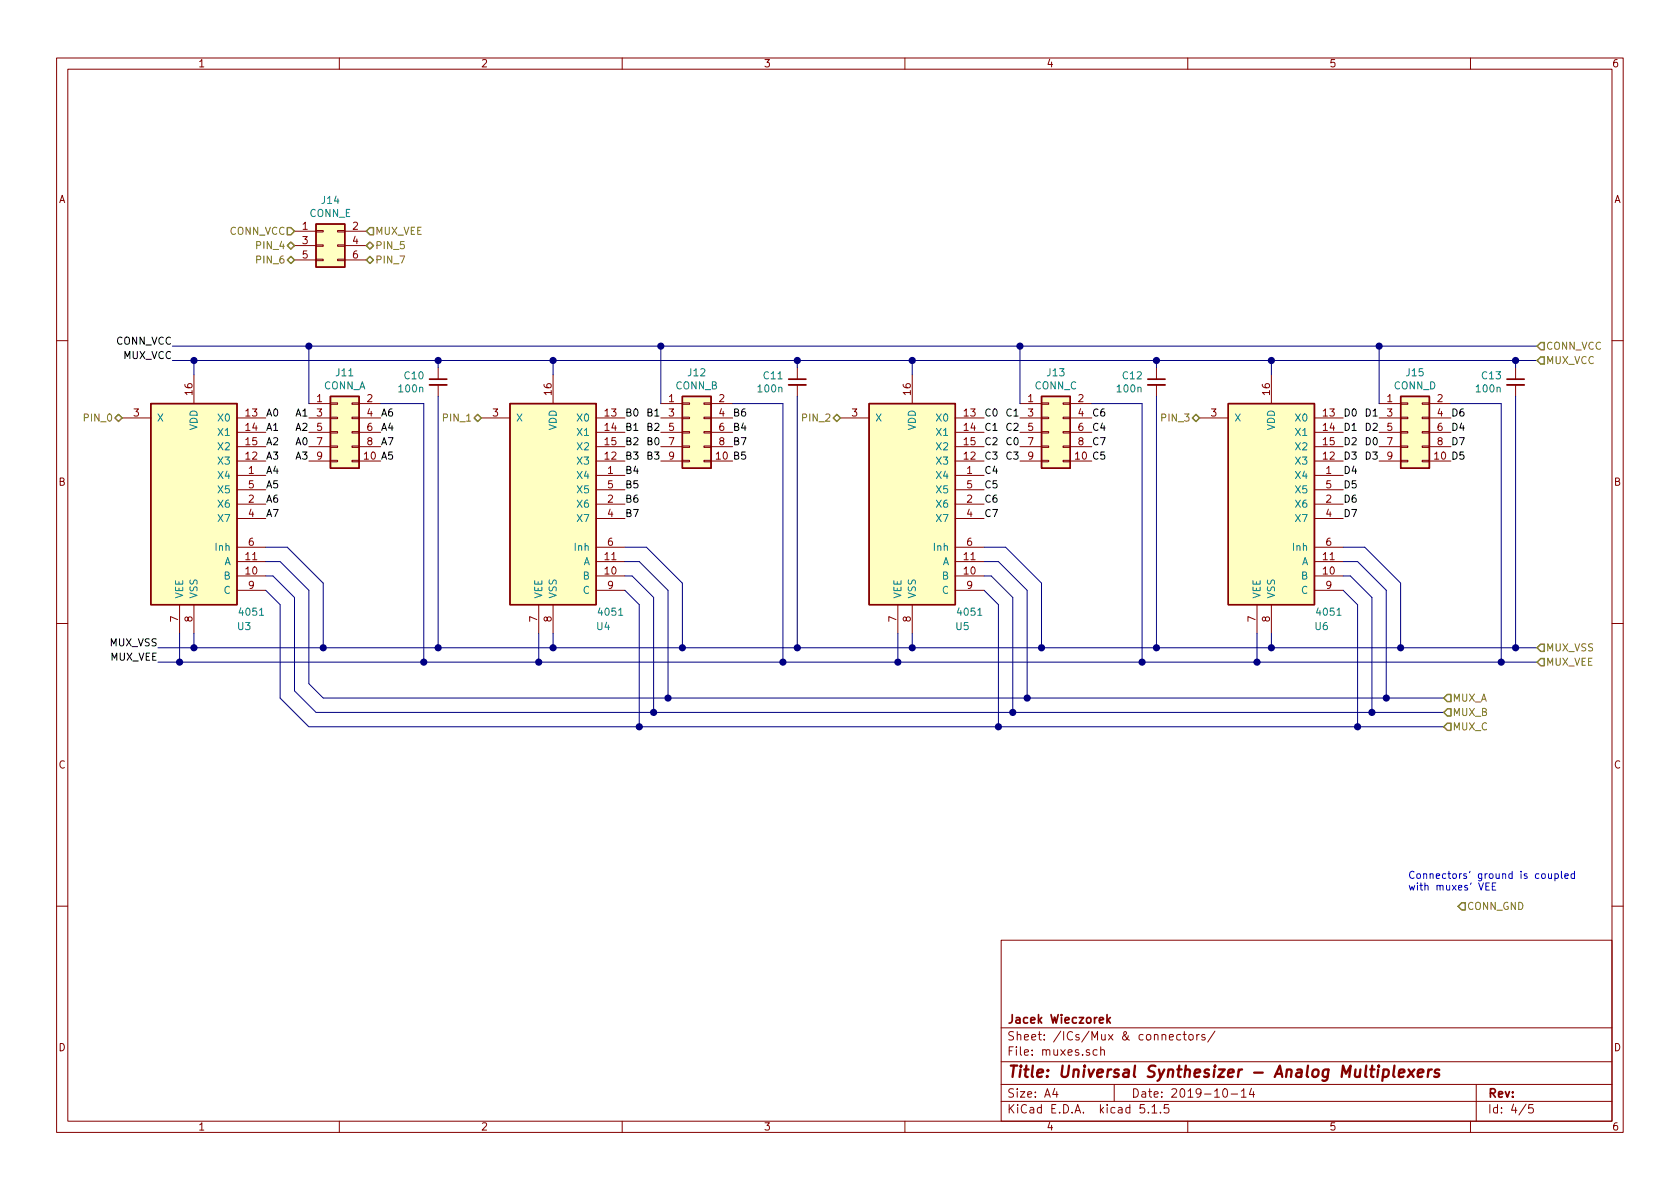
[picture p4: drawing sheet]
<svg xmlns="http://www.w3.org/2000/svg" width="297mm" height="210mm" viewBox="0 0 297 210" stroke-linecap="round" stroke-linejoin="round" font-family="sans-serif">
<g fill="none" stroke="#840000" stroke-width=".18">
<path d="M10 10.3h277v189.9h-277zM12 12.2h273v186.1h-273zM60 10.3v1.9M110 10.3v1.9M160 10.3v1.9M210 10.3v1.9M260 10.3v1.9M52.1 40.9h3.8M52.1 43.4h3.8M52.1 46h3.8M55.9 45.8h1.2v.3h-1.2zM55.9 40.8h1.2v.2h-1.2z"/>
<path d="M55.9 43.3h1.2v.3h-1.2zM59.7 45.8h1.3v.3h-1.3zM59.7 40.8h1.3v.2h-1.3zM59.7 43.3h1.3v.3h-1.3zM61 40.9h3.8M61 43.4h3.8M61 46h3.8M10 60.2h2M21.6 73.9h5.1M34.3 66.3v5.1M41.9 73.9h5.1M41.9 76.4h5.1"/>
<path d="M41.9 79h5.1M54.6 71.4h3.8M54.6 73.9h3.8M54.6 76.4h3.8M54.6 79h3.8M58.4 78.9h1.3v.2h-1.3zM58.4 73.8h1.3v.2h-1.3zM58.4 71.2h1.3v.3h-1.3zM58.4 76.3h1.3v.3h-1.3zM62.2 78.9h1.3v.2h-1.3zM62.2 73.8h1.3v.2h-1.3zM62.2 71.2h1.3v.3h-1.3z"/>
<path d="M62.2 76.3h1.3v.3h-1.3zM63.5 71.4h3.8M63.5 73.9h3.8M63.5 76.4h3.8M63.5 79h3.8M77.5 65v2.1M77.5 68.1v2M85.1 73.9h5.1M97.8 66.3v5.1M105.4 73.9h5.1M105.4 76.4h5.1M105.4 79h5.1"/>
<path d="M116.8 71.4h3.8M116.8 73.9h3.8M116.8 76.4h3.8M116.8 79h3.8M120.6 78.9h1.3v.2h-1.3zM120.6 73.8h1.3v.2h-1.3zM120.6 71.2h1.3v.3h-1.3zM120.6 76.3h1.3v.3h-1.3zM124.5 78.9h1.2v.2h-1.2zM124.5 73.8h1.2v.2h-1.2zM124.5 71.2h1.2v.3h-1.2zM124.5 76.3h1.2v.3h-1.2z"/>
<path d="M125.7 71.4h3.8M125.7 73.9h3.8M125.7 76.4h3.8M125.7 79h3.8M141 65v2.1M141 68.1v2M148.6 73.9h5.1M161.3 66.3v5.1M168.9 73.9h5.1M168.9 76.4h5.1M168.9 79h5.1M180.3 71.4h3.8"/>
<path d="M180.3 73.9h3.8M180.3 76.4h3.8M180.3 79h3.8M184.1 78.9h1.3v.2h-1.3zM184.1 73.8h1.3v.2h-1.3zM184.1 71.2h1.3v.3h-1.3zM184.1 76.3h1.3v.3h-1.3zM188 78.9h1.2v.2h-1.2zM188 73.8h1.2v.2h-1.2zM188 71.2h1.2v.3h-1.2zM188 76.3h1.2v.3h-1.2zM189.2 71.4h3.8"/>
<path d="M189.2 73.9h3.8M189.2 76.4h3.8M189.2 79h3.8M204.5 65v2.1M204.5 68.1v2M212.1 73.9h5.1M224.8 66.3v5.1M232.4 73.9h5.1M232.4 76.4h5.1M232.4 79h5.1M243.8 71.4h3.8M243.8 73.9h3.8"/>
<path d="M243.8 76.4h3.8M243.8 79h3.8M247.6 78.9h1.3v.2h-1.3zM247.6 73.8h1.3v.2h-1.3zM247.6 71.2h1.3v.3h-1.3zM247.6 76.3h1.3v.3h-1.3zM251.5 78.9h1.2v.2h-1.2zM251.5 73.8h1.2v.2h-1.2zM251.5 71.2h1.2v.3h-1.2zM251.5 76.3h1.2v.3h-1.2zM252.7 71.4h3.8M252.7 73.9h3.8"/>
<path d="M252.7 76.4h3.8M252.7 79h3.8M268 65v2.1M268 68.1v2M285 60.2h2M41.9 81.5h5.1M41.9 84.1h5.1M41.9 99.3h5.1M41.9 89.1h5.1M41.9 91.7h5.1M41.9 86.6h5.1M41.9 96.8h5.1"/>
<path d="M54.6 81.5h3.8M58.4 81.4h1.3v.3h-1.3zM62.2 81.4h1.3v.3h-1.3zM63.5 81.5h3.8M105.4 81.5h5.1M105.4 84.1h5.1M105.4 99.3h5.1M105.4 89.1h5.1M105.4 91.7h5.1M105.4 86.6h5.1M105.4 96.8h5.1M116.8 81.5h3.8"/>
<path d="M120.6 81.4h1.3v.3h-1.3zM124.5 81.4h1.2v.3h-1.2zM125.7 81.5h3.8M168.9 81.5h5.1M168.9 84.1h5.1M168.9 99.3h5.1M168.9 89.1h5.1M168.9 91.7h5.1M168.9 86.6h5.1M168.9 96.8h5.1M180.3 81.5h3.8M184.1 81.4h1.3v.3h-1.3z"/>
<path d="M188 81.4h1.2v.3h-1.2zM189.2 81.5h3.8M232.4 81.5h5.1M232.4 84.1h5.1M232.4 99.3h5.1M232.4 89.1h5.1M232.4 91.7h5.1M232.4 86.6h5.1M232.4 96.8h5.1M243.8 81.5h3.8M247.6 81.4h1.3v.3h-1.3zM251.5 81.4h1.2v.3h-1.2z"/>
<path d="M252.7 81.5h3.8M10 110.3h2M31.7 106.9v5.1M34.3 106.9v5.1M41.9 101.8h5.1M41.9 104.4h5.1M95.2 106.9v5.1M97.8 106.9v5.1M105.4 101.8h5.1M105.4 104.4h5.1M158.7 106.9v5.1M161.3 106.9v5.1"/>
<path d="M168.9 101.8h5.1M168.9 104.4h5.1M222.2 106.9v5.1M224.8 106.9v5.1M232.4 101.8h5.1M232.4 104.4h5.1M285 110.3h2M10 160.2h2M177 166.3h108v32h-108zM285 160.2h2M60 198.3v1.9M110 198.3v1.9"/>
<path d="M160 198.3v1.9M177 194.8h108M177 191.8h108M177 187.8h108M177 181.8h108M186.5 192.5l-.4 1h1M186.8 193v1M194 185.7l-.5-.1-.2 .3v.6l.2 .1 .5-.1M194.6 185.7h.1a.37 .37 0 0 1 .6 .1v.8M194.6 185.1v1.5M197 191.8v3M202.3 195.3h-.7l-.1 .7 .3-.1 .5 .1 .1 .2-.1 .5-.2 .1-.6-.1"/>
<path d="M203 196.7v.1M203.7 195.8l.4-.5v1.5M203.7 196.8h.8M205.2 196.7v.1M206.6 195.3h-.7l-.1 .7 .2-.1 .6 .1 .1 .2-.1 .5-.2 .1-.6-.1M206.8 183.4l.7-.1-.1-.3-.4-.1-.2 .2v.7h.6M208.8 183l-.5-.1-.2 .3v.6l.2 .1 .5-.1M209.2 182.9h.6M209.4 182.4v1.3l.4 .2M210 198.3v1.9M210.3 183.1l.2-.2 .4 .2v.7l-.2 .1-.4-.1zM211.6 182.9v1"/>
<path d="M212 182.9l-.4 .3M213 183l-.3-.1-.2 .2v.3l.5 .1v.3h-.5M214.8 182.3l-1.3 2M216.3 192.7l.4-.2a.94 .94 0 0 1 0 1.5 .79 .79 0 0 1-.4-1.3zM217.7 193.5h1.1M219.5 193l.4-.5v1.5M219.5 194h.8M221.3 192.5l-.4 1h.9M221.6 193v1M260 198.3v1.9M261 191.8v6.5M269.8 195.2l-1.2 2"/>
<path d="M271 195.3h-.7v.7l.2-.1 .5 .1 .1 .2-.1 .5-.2 .1-.5-.1"/>
</g>
<path d="M244.6 189.2h.8l.2 .3-.1 .6a.66 .66 0 0 1-1 .2M244.7 189.1l-.3 2M246.6 188.4l-.3 1.8 .3 .2M247.3 189.8l1-.2v-.4h-.8l-.2 1 .2 .2 .6-.1M249 189.1l.9 1.3M250.1 189.1l-1.2 1.3M250.7 189.8l1-.2-.1-.4-.5-.1-.4 .3v.9l.2 .1 .6-.1M252.6 189.1l-.2 1.3M253.2 189.1a.55 .55 0 0 0-.7 .4M254.5 189.2a.52 .52 0 0 0-.8 .3l.2 .3 .5 .1 .1 .3-.4 .2-.5-.1" fill="none" stroke="#840000" stroke-width=".41"/>
<path d="M75.9 67.1h3.1M139.4 67.1h3.1M202.9 67.1h3.1M266.4 67.1h3.1M195.7 179.4v1.5M196.3 179.9l-.6 .6M195.9 180.4l.4 .5" fill="none" stroke="#840000" stroke-width=".3"/>
<g fill="#ffffc2" stroke="#ffffc2" stroke-width=".18">
<path d="M58.4 70.1h5.1v12.7h-5.1z"/>
<path d="M55.9 39.6h5.1v7.6h-5.1z"/>
<path d="M247.6 70.1h5.1v12.7h-5.1z"/>
<path d="M217.2 71.4h15.2v35.5h-15.2z"/>
<path d="M184.1 70.1h5.1v12.7h-5.1z"/>
<path d="M153.7 71.4h15.2v35.5h-15.2z"/>
<path d="M120.6 70.1h5.1v12.7h-5.1z"/>
<path d="M26.7 71.4h15.2v35.5h-15.2z"/>
<path d="M90.2 71.4h15.2v35.5h-15.2z"/>
</g>
<path d="M55.9 39.6h5.1v7.6h-5.1zM26.7 71.4h15.2v35.5h-15.2zM58.4 70.1h5.1v12.7h-5.1zM90.2 71.4h15.2v35.5h-15.2zM120.6 70.1h5.1v12.7h-5.1zM153.7 71.4h15.2v35.5h-15.2zM184.1 70.1h5.1v12.7h-5.1zM217.2 71.4h15.2v35.5h-15.2zM247.6 70.1h5.1v12.7h-5.1z" fill="none" stroke="#840000" stroke-width=".25"/>
<path d="M75.9 68.1h3.1M139.4 68.1h3.1M202.9 68.1h3.1M266.4 68.1h3.1" fill="none" stroke="#840000" stroke-width=".33"/>
<g fill="none" stroke="#000084" stroke-width=".18">
<path d="M30.5 63.7h241.3M30.5 61.2h241.3M34.3 63.7v2.6M54.6 61.2v10.2M67.3 71.4h7.6v45.7M77.5 63.7v1.3M77.5 70.1v44.4M97.8 63.7v2.6M116.8 61.2v10.2M129.5 71.4h8.9v45.7M141 63.7v1.3M141 70.1v44.4"/>
<path d="M161.3 63.7v2.6M180.3 61.2v10.2M193 71.4h8.9v45.7M204.5 63.7v1.3M204.5 70.1v44.4M224.8 63.7v2.6M243.8 61.2v10.2M256.5 71.4h8.9v45.7M268 63.7v1.3M268 70.1v44.4M47 96.8h3.8l6.3 6.3v11.4M47 99.3h2.5l5.1 5.1v16.5l2.5 2.5h198.2"/>
<path d="M110.5 96.8h3.8l6.3 6.3v11.4M110.5 99.3h2.5l5.1 5.1v19M174 96.8h3.8l6.3 6.3v11.4M174 99.3h2.5l5.1 5.1v19M237.5 96.8h3.8l6.3 6.3v11.4M237.5 99.3h2.5l5.1 5.1v19M27.9 117.1h243.9M27.9 114.5h243.9M31.7 112v5.1M34.3 112v2.5M47 101.8h1.3l3.8 3.9v16.5l3.8 3.8h199.4M47 104.4l2.5 2.5v16.5l5.1 5.1h200.7"/>
<path d="M95.2 112v5.1M97.8 112v2.5M110.5 101.8h1.3l3.8 3.9v20.3M110.5 104.4l2.5 2.5v21.6M158.7 112v5.1M161.3 112v2.5M174 101.8h1.3l3.8 3.9v20.3M174 104.4l2.5 2.5v21.6M222.2 112v5.1M224.8 112v2.5M237.5 101.8h1.3l3.8 3.9v20.3M237.5 104.4l2.5 2.5v21.6"/>
</g>
<g fill="none" stroke="#848400" stroke-width=".25">
<path d="M50.8 46l.6-.7 .7 .7-.7 .6zM50.8 40.3h.6l.7 .6-.7 .6h-.6zM51.4 42.8l.7 .6-.7 .7-.6-.7zM64.8 46l.6-.7 .6 .7-.6 .6zM65.4 42.8l.6 .6-.6 .7-.6-.7zM65.4 40.3h.6v1.2h-.6l-.6-.6zM20.3 73.9l.7-.6 .6 .6-.6 .6zM83.8 73.9l.7-.6 .6 .6-.6 .6zM147.3 73.9l.7-.6 .6 .6-.6 .6zM210.8 73.9l.7-.6 .6 .6-.6 .6zM272.4 60.6h.6v1.2h-.6l-.6-.6zM272.4 63.1h.6v1.3h-.6l-.6-.7z"/>
<path d="M272.4 113.9h.6v1.3h-.6l-.6-.7zM272.4 116.5h.6v1.2h-.6l-.6-.6zM255.9 122.8h.6v1.3h-.6l-.6-.7zM255.9 125.3h.6v1.3h-.6l-.6-.6zM255.9 127.9h.6v1.3h-.6l-.6-.7zM257.8 160.3l.6-.7h.7v1.3h-.7z"/>
</g>
<path d="M262.7 156.7h.4M263.3 156.1h-.6v1.3h.6M263.9 156.7h.4M264.5 156.1h-.6v1.3h.6M273.8 154.5v.8h.3l.2-.1M274.3 154.5v.8M274.9 154.6l.4-.1 .2 .2-.1 .6h-.5M274.9 154.5v1.3M276.1 154.1v1.1l.2 .1M276.7 154.9l.6-.1-.1-.2-.3-.1-.2 .2v.6h.5M278.4 154.6l-.4-.1-.2 .2 .1 .6h.5M278.4 154.1v1.2" fill="none" stroke="#0000c2" stroke-width=".18"/>
<g fill="#000084" stroke="#000084" stroke-width=".25">
<circle cx="74.9" cy="117.1" r=".51"/>
<circle cx="120.7" cy="114.5" r=".51"/>
<circle cx="57.2" cy="114.5" r=".51"/>
<circle cx="31.8" cy="117.1" r=".51"/>
<circle cx="95.3" cy="117.1" r=".51"/>
<circle cx="158.8" cy="117.1" r=".51"/>
<circle cx="265.4" cy="117.1" r=".51"/>
<circle cx="34.3" cy="63.7" r=".51"/>
<circle cx="181.6" cy="123.4" r=".51"/>
<circle cx="179.1" cy="126" r=".51"/>
<circle cx="176.5" cy="128.5" r=".51"/>
<circle cx="118.1" cy="123.4" r=".51"/>
<circle cx="115.6" cy="126" r=".51"/>
<circle cx="113" cy="128.5" r=".51"/>
<circle cx="54.6" cy="61.2" r=".51"/>
<circle cx="161.3" cy="63.7" r=".51"/>
<circle cx="97.8" cy="63.7" r=".51"/>
<circle cx="34.3" cy="114.5" r=".51"/>
<circle cx="161.3" cy="114.5" r=".51"/>
<circle cx="97.8" cy="114.5" r=".51"/>
<circle cx="268" cy="63.7" r=".51"/>
<circle cx="204.5" cy="63.7" r=".51"/>
<circle cx="204.5" cy="114.5" r=".51"/>
<circle cx="247.7" cy="114.5" r=".51"/>
<circle cx="245.1" cy="123.4" r=".51"/>
<circle cx="242.6" cy="126" r=".51"/>
<circle cx="240" cy="128.5" r=".51"/>
<circle cx="224.8" cy="114.5" r=".51"/>
<circle cx="222.3" cy="117.1" r=".51"/>
<circle cx="141" cy="63.7" r=".51"/>
<circle cx="141" cy="114.5" r=".51"/>
<circle cx="224.8" cy="63.7" r=".51"/>
<circle cx="243.8" cy="61.2" r=".51"/>
<circle cx="268" cy="114.5" r=".51"/>
<circle cx="180.3" cy="61.2" r=".51"/>
<circle cx="77.5" cy="63.7" r=".51"/>
<circle cx="116.8" cy="61.2" r=".51"/>
<circle cx="77.5" cy="114.5" r=".51"/>
<circle cx="138.4" cy="117.1" r=".51"/>
<circle cx="201.9" cy="117.1" r=".51"/>
<circle cx="184.2" cy="114.5" r=".51"/>
</g>
<text font-size="2.8" fill="#840000" x="178" y="190.5">Title: Universal Synthesizer - Analog Multiplexers</text>
<g font-size="2.1" fill="#840000">
<text x="178" y="184">Sheet: /ICs/Mux &amp; connectors/</text>
<text x="178" y="181">Jacek Wieczorek</text>
<text x="178" y="186.7">File: muxes.sch</text>
<text x="178" y="196.9">KiCad E.D.A. kicad 5.1.5</text>
<text x="178" y="194.1">Size: A4</text>
<text x="200" y="194.1">Date: 2019-10-14</text>
<text x="263" y="194.1">Rev:</text>
<text x="263" y="196.9">Id: 4/5</text>
</g>
<g font-size="1.8" fill="#840000">
<text x="35" y="11.9">1</text>
<text x="85" y="11.9">2</text>
<text x="135" y="11.9">3</text>
<text x="185" y="11.9">4</text>
<text x="235" y="11.9">5</text>
<text x="285" y="11.9">6</text>
<text x="10.4" y="35.9">A</text>
<text x="285.4" y="35.9">A</text>
<text x="53.5" y="40.6">1</text>
<text x="62.4" y="40.6">2</text>
<text x="53.5" y="43.2">3</text>
<text x="53.5" y="45.7">5</text>
<text x="62.4" y="43.2">4</text>
<text x="62.4" y="45.7">6</text>
<text x="34" y="69.8" transform="rotate(-90 34 69.8)">16</text>
<text x="56" y="71.1">1</text>
<text x="64.9" y="71.1">2</text>
<text x="97.5" y="69.8" transform="rotate(-90 97.5 69.8)">16</text>
<text x="118.3" y="71.1">1</text>
<text x="127.2" y="71.1">2</text>
<text x="161" y="69.8" transform="rotate(-90 161 69.8)">16</text>
<text x="181.8" y="71.1">1</text>
<text x="190.7" y="71.1">2</text>
<text x="224.5" y="69.8" transform="rotate(-90 224.5 69.8)">16</text>
<text x="245.3" y="71.1">1</text>
<text x="254.2" y="71.1">2</text>
<text x="23.6" y="73.7">3</text>
<text x="43.5" y="73.7">13</text>
<text x="43.5" y="76.2">14</text>
<text x="56" y="73.7">3</text>
<text x="56" y="76.2">5</text>
<text x="64.9" y="73.7">4</text>
<text x="64.9" y="76.2">6</text>
<text x="87.1" y="73.7">3</text>
<text x="107" y="73.7">13</text>
<text x="107" y="76.2">14</text>
<text x="118.3" y="73.7">3</text>
<text x="118.3" y="76.2">5</text>
<text x="127.2" y="73.7">4</text>
<text x="127.2" y="76.2">6</text>
<text x="150.6" y="73.7">3</text>
<text x="170.5" y="73.7">13</text>
<text x="170.5" y="76.2">14</text>
<text x="181.8" y="73.7">3</text>
<text x="181.8" y="76.2">5</text>
<text x="190.7" y="73.7">4</text>
<text x="190.7" y="76.2">6</text>
<text x="214.1" y="73.7">3</text>
<text x="234" y="73.7">13</text>
<text x="234" y="76.2">14</text>
<text x="245.3" y="73.7">3</text>
<text x="245.3" y="76.2">5</text>
<text x="254.2" y="73.7">4</text>
<text x="254.2" y="76.2">6</text>
<text x="43.5" y="81.3">12</text>
<text x="43.5" y="78.7">15</text>
<text x="44" y="83.8">1</text>
<text x="56" y="78.7">7</text>
<text x="56" y="81.3">9</text>
<text x="64.9" y="78.7">8</text>
<text x="107" y="81.3">12</text>
<text x="107" y="78.7">15</text>
<text x="107.5" y="83.8">1</text>
<text x="118.3" y="78.7">7</text>
<text x="118.3" y="81.3">9</text>
<text x="127.2" y="78.7">8</text>
<text x="170.5" y="81.3">12</text>
<text x="170.5" y="78.7">15</text>
<text x="171" y="83.8">1</text>
<text x="181.8" y="78.7">7</text>
<text x="181.8" y="81.3">9</text>
<text x="190.7" y="78.7">8</text>
<text x="234" y="81.3">12</text>
<text x="234" y="78.7">15</text>
<text x="234.5" y="83.8">1</text>
<text x="245.3" y="78.7">7</text>
<text x="245.3" y="81.3">9</text>
<text x="254.2" y="78.7">8</text>
<text x="10.4" y="85.9">B</text>
<text x="44" y="88.9">2</text>
<text x="44" y="86.4">5</text>
<text x="107.5" y="88.9">2</text>
<text x="107.5" y="86.4">5</text>
<text x="171" y="88.9">2</text>
<text x="171" y="86.4">5</text>
<text x="234.5" y="88.9">2</text>
<text x="234.5" y="86.4">5</text>
<text x="285.4" y="85.9">B</text>
<text x="44" y="91.4">4</text>
<text x="107.5" y="91.4">4</text>
<text x="171" y="91.4">4</text>
<text x="234.5" y="91.4">4</text>
<text x="43.5" y="101.6">10</text>
<text x="43.5" y="99.1">11</text>
<text x="44" y="96.5">6</text>
<text x="107" y="101.6">10</text>
<text x="107" y="99.1">11</text>
<text x="107.5" y="96.5">6</text>
<text x="170.5" y="101.6">10</text>
<text x="170.5" y="99.1">11</text>
<text x="171" y="96.5">6</text>
<text x="234" y="101.6">10</text>
<text x="234" y="99.1">11</text>
<text x="234.5" y="96.5">6</text>
<text x="44" y="104.1">9</text>
<text x="107.5" y="104.1">9</text>
<text x="171" y="104.1">9</text>
<text x="234.5" y="104.1">9</text>
<text x="31.5" y="110" transform="rotate(-90 31.5 110)">7</text>
<text x="34" y="110" transform="rotate(-90 34 110)">8</text>
<text x="95" y="110" transform="rotate(-90 95 110)">7</text>
<text x="97.5" y="110" transform="rotate(-90 97.5 110)">8</text>
<text x="158.5" y="110" transform="rotate(-90 158.5 110)">7</text>
<text x="161" y="110" transform="rotate(-90 161 110)">8</text>
<text x="222" y="110" transform="rotate(-90 222 110)">7</text>
<text x="224.5" y="110" transform="rotate(-90 224.5 110)">8</text>
<text x="10.4" y="135.9">C</text>
<text x="285.4" y="135.9">C</text>
<text x="10.4" y="185.9">D</text>
<text x="285.4" y="185.9">D</text>
<text x="35" y="199.9">1</text>
<text x="85" y="199.9">2</text>
<text x="135" y="199.9">3</text>
<text x="185" y="199.9">4</text>
<text x="235" y="199.9">5</text>
<text x="285" y="199.9">6</text>
</g>
<g font-size="1.8" fill="#848400">
<text x="40.6" y="41.5">CONN_VCC</text>
<text x="66.3" y="41.5">MUX_VEE</text>
<text x="45.6" y="46.6">PIN_6</text>
<text x="45.6" y="44.1">PIN_4</text>
<text x="66.3" y="44.1">PIN_5</text>
<text x="66.3" y="46.6">PIN_7</text>
<text x="273.3" y="61.8">CONN_VCC</text>
<text x="273.3" y="64.4">MUX_VCC</text>
<text x="15.1" y="74.5">PIN_0</text>
<text x="78.6" y="74.5">PIN_1</text>
<text x="142.1" y="74.5">PIN_2</text>
<text x="205.6" y="74.5">PIN_3</text>
<text x="273.3" y="115.2">MUX_VSS</text>
<text x="273.3" y="117.7">MUX_VEE</text>
<text x="256.8" y="124.1">MUX_A</text>
<text x="256.8" y="126.6">MUX_B</text>
<text x="256.8" y="129.2">MUX_C</text>
<text x="259.3" y="160.9">CONN_GND</text>
</g>
<g font-size="1.8" fill="#008484">
<text x="54.7" y="38.4">CONN_E</text>
<text x="56.9" y="36.1">J14</text>
<text x="57.2" y="68.9">CONN_A</text>
<text x="59.5" y="66.5">J11</text>
<text x="70.7" y="69.4">100n</text>
<text x="71.6" y="67.1">C10</text>
<text x="119.5" y="68.9">CONN_B</text>
<text x="121.7" y="66.5">J12</text>
<text x="134.2" y="69.4">100n</text>
<text x="135.1" y="67.1">C11</text>
<text x="183" y="68.9">CONN_C</text>
<text x="185.2" y="66.5">J13</text>
<text x="197.7" y="69.4">100n</text>
<text x="198.6" y="67.1">C12</text>
<text x="246.5" y="68.9">CONN_D</text>
<text x="248.7" y="66.5">J15</text>
<text x="261.2" y="69.4">100n</text>
<text x="262.1" y="67.1">C13</text>
<text x="27.7" y="74.5">X</text>
<text x="34.9" y="76.1" transform="rotate(-90 34.9 76.1)">VDD</text>
<text x="38.7" y="74.5">X0</text>
<text x="38.7" y="77.1">X1</text>
<text x="91.2" y="74.5">X</text>
<text x="98.4" y="76.1" transform="rotate(-90 98.4 76.1)">VDD</text>
<text x="102.2" y="74.5">X0</text>
<text x="102.2" y="77.1">X1</text>
<text x="154.7" y="74.5">X</text>
<text x="161.9" y="76.1" transform="rotate(-90 161.9 76.1)">VDD</text>
<text x="165.7" y="74.5">X0</text>
<text x="165.7" y="77.1">X1</text>
<text x="218.2" y="74.5">X</text>
<text x="225.4" y="76.1" transform="rotate(-90 225.4 76.1)">VDD</text>
<text x="229.2" y="74.5">X0</text>
<text x="229.2" y="77.1">X1</text>
<text x="38.7" y="82.2">X3</text>
<text x="38.7" y="79.6">X2</text>
<text x="102.2" y="82.2">X3</text>
<text x="102.2" y="79.6">X2</text>
<text x="165.7" y="82.2">X3</text>
<text x="165.7" y="79.6">X2</text>
<text x="229.2" y="82.2">X3</text>
<text x="229.2" y="79.6">X2</text>
<text x="38.7" y="84.7">X4</text>
<text x="38.7" y="89.8">X6</text>
<text x="38.7" y="87.2">X5</text>
<text x="102.2" y="84.7">X4</text>
<text x="102.2" y="89.8">X6</text>
<text x="102.2" y="87.2">X5</text>
<text x="165.7" y="84.7">X4</text>
<text x="165.7" y="89.8">X6</text>
<text x="165.7" y="87.2">X5</text>
<text x="229.2" y="84.7">X4</text>
<text x="229.2" y="89.8">X6</text>
<text x="229.2" y="87.2">X5</text>
<text x="38.7" y="92.3">X7</text>
<text x="102.2" y="92.3">X7</text>
<text x="165.7" y="92.3">X7</text>
<text x="229.2" y="92.3">X7</text>
<text x="38.3" y="97.4">Inh</text>
<text x="39.6" y="99.9">A</text>
<text x="101.8" y="97.4">Inh</text>
<text x="103.1" y="99.9">A</text>
<text x="165.3" y="97.4">Inh</text>
<text x="166.6" y="99.9">A</text>
<text x="228.8" y="97.4">Inh</text>
<text x="230.1" y="99.9">A</text>
<text x="32.4" y="105.9" transform="rotate(-90 32.4 105.9)">VEE</text>
<text x="34.9" y="105.9" transform="rotate(-90 34.9 105.9)">VSS</text>
<text x="39.6" y="102.5">B</text>
<text x="39.6" y="105">C</text>
<text x="95.9" y="105.9" transform="rotate(-90 95.9 105.9)">VEE</text>
<text x="98.4" y="105.9" transform="rotate(-90 98.4 105.9)">VSS</text>
<text x="103.1" y="102.5">B</text>
<text x="103.1" y="105">C</text>
<text x="159.4" y="105.9" transform="rotate(-90 159.4 105.9)">VEE</text>
<text x="161.9" y="105.9" transform="rotate(-90 161.9 105.9)">VSS</text>
<text x="166.6" y="102.5">B</text>
<text x="166.6" y="105">C</text>
<text x="222.9" y="105.9" transform="rotate(-90 222.9 105.9)">VEE</text>
<text x="225.4" y="105.9" transform="rotate(-90 225.4 105.9)">VSS</text>
<text x="230.1" y="102.5">B</text>
<text x="230.1" y="105">C</text>
<text x="42.1" y="111.4">U3</text>
<text x="42.5" y="108.9">4051</text>
<text x="105.6" y="111.4">U4</text>
<text x="106" y="108.9">4051</text>
<text x="169.1" y="111.4">U5</text>
<text x="169.5" y="108.9">4051</text>
<text x="232.6" y="111.4">U6</text>
<text x="233" y="108.9">4051</text>
</g>
<g font-size="1.8">
<text x="20.5" y="61">CONN_VCC</text>
<text x="21.8" y="63.5">MUX_VCC</text>
<text x="47" y="73.7">A0</text>
<text x="47" y="76.2">A1</text>
<text x="52.3" y="73.7">A1</text>
<text x="52.3" y="76.2">A2</text>
<text x="67.3" y="76.2">A4</text>
<text x="67.3" y="73.7">A6</text>
<text x="110.5" y="76.2">B1</text>
<text x="110.5" y="73.7">B0</text>
<text x="114.6" y="73.7">B1</text>
<text x="114.6" y="76.2">B2</text>
<text x="129.5" y="76.2">B4</text>
<text x="129.5" y="73.7">B6</text>
<text x="174" y="73.7">C0</text>
<text x="174" y="76.2">C1</text>
<text x="178.1" y="73.7">C1</text>
<text x="178.1" y="76.2">C2</text>
<text x="193" y="76.2">C4</text>
<text x="193" y="73.7">C6</text>
<text x="237.5" y="73.7">D0</text>
<text x="237.5" y="76.2">D1</text>
<text x="241.6" y="73.7">D1</text>
<text x="241.6" y="76.2">D2</text>
<text x="256.5" y="76.2">D4</text>
<text x="256.5" y="73.7">D6</text>
<text x="47" y="78.7">A2</text>
<text x="47" y="81.3">A3</text>
<text x="47" y="83.8">A4</text>
<text x="52.3" y="81.3">A3</text>
<text x="52.3" y="78.7">A0</text>
<text x="64.4" y="81.3">10 A5</text>
<text x="67.3" y="78.7">A7</text>
<text x="110.5" y="81.3">B3</text>
<text x="110.5" y="83.8">B4</text>
<text x="110.5" y="78.7">B2</text>
<text x="114.6" y="78.7">B0</text>
<text x="114.6" y="81.3">B3</text>
<text x="126.7" y="81.3">10 B5</text>
<text x="129.5" y="78.7">B7</text>
<text x="174" y="83.8">C4</text>
<text x="174" y="78.7">C2</text>
<text x="174" y="81.3">C3</text>
<text x="178.1" y="78.7">C0</text>
<text x="178.1" y="81.3">C3</text>
<text x="190.2" y="81.3">10 C5</text>
<text x="193" y="78.7">C7</text>
<text x="237.5" y="78.7">D2</text>
<text x="237.5" y="81.3">D3</text>
<text x="237.5" y="83.8">D4</text>
<text x="241.6" y="78.7">D0</text>
<text x="241.6" y="81.3">D3</text>
<text x="253.7" y="81.3">10 D5</text>
<text x="256.5" y="78.7">D7</text>
<text x="47" y="86.4">A5</text>
<text x="47" y="88.9">A6</text>
<text x="110.5" y="86.4">B5</text>
<text x="110.5" y="88.9">B6</text>
<text x="174" y="88.9">C6</text>
<text x="174" y="86.4">C5</text>
<text x="237.5" y="88.9">D6</text>
<text x="237.5" y="86.4">D5</text>
<text x="47" y="91.4">A7</text>
<text x="110.5" y="91.4">B7</text>
<text x="174" y="91.4">C7</text>
<text x="237.5" y="91.4">D7</text>
<text x="19.5" y="114.3">MUX_VSS</text>
<text x="19.5" y="116.8">MUX_VEE</text>
</g>
<g font-size="1.8" fill="#0000c2">
<text x="248.9" y="155.4">Connectors' ground is coupled</text>
<text x="248.9" y="157.5">with muxes' VEE</text>
</g>
</svg>
